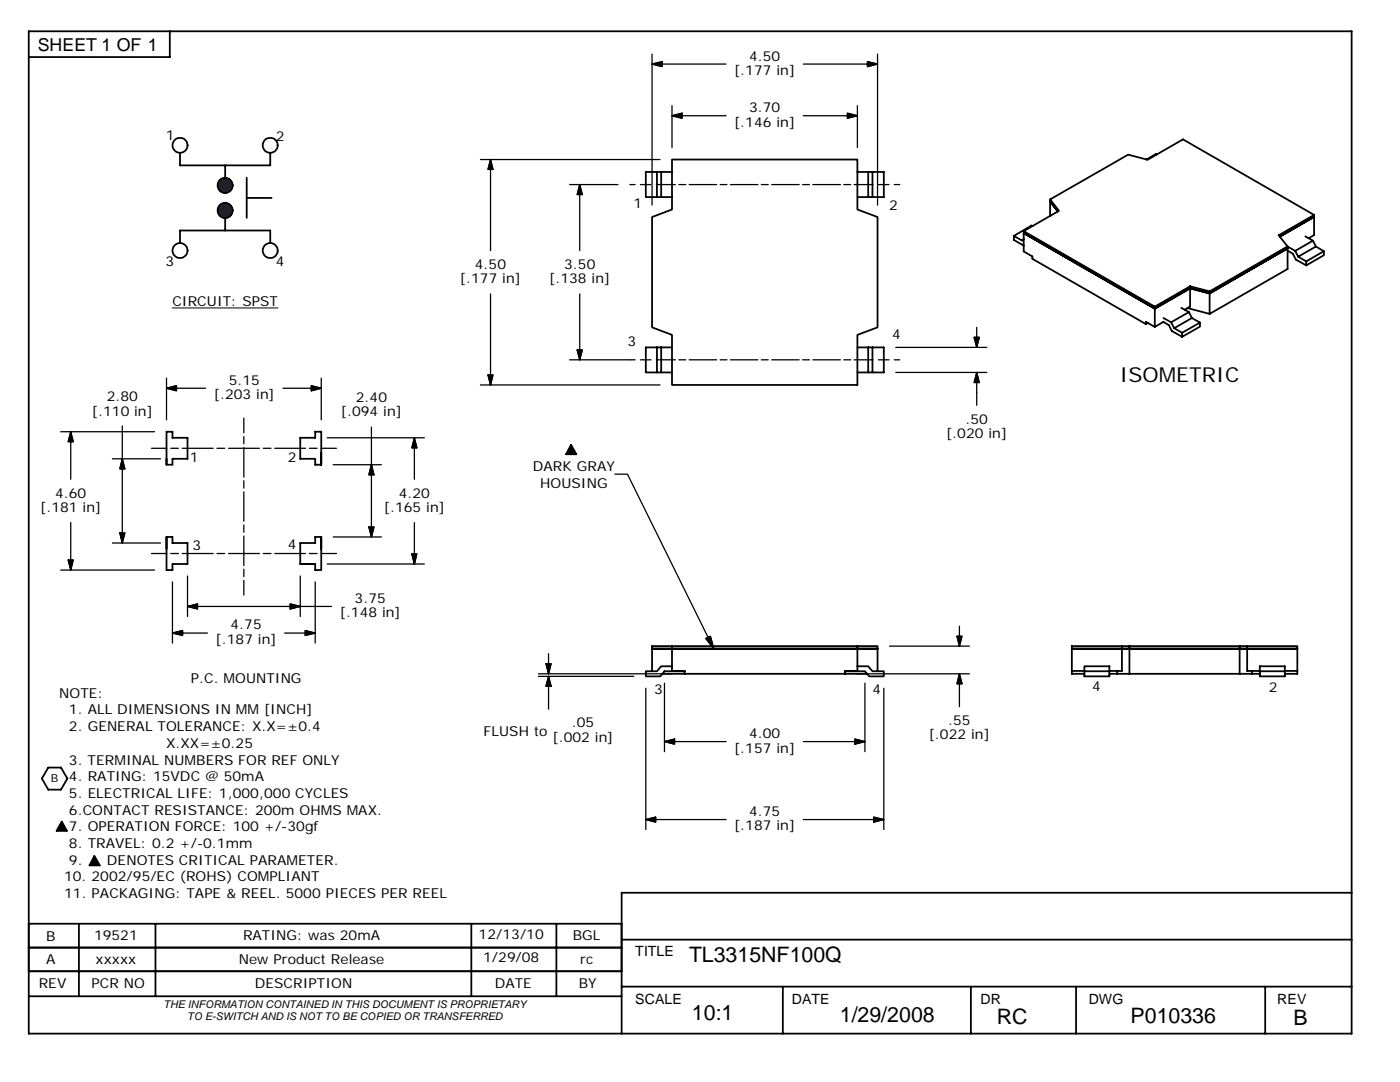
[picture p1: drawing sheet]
<svg xmlns="http://www.w3.org/2000/svg" width="279mm" height="216mm" viewBox="0 0 279 216" stroke-linecap="round" stroke-linejoin="round" font-family="sans-serif">
<g fill="none" stroke="#000" stroke-width=".36">
<path d="M5.7 6.2h264v200h-264zM33.9 6.2v5.2h-28.2M35.9 30.5v2.5h18v-2.5M44.9 33v2.5M49.2 35.5v8M49.2 39.5h5M131.1 34.3v5h.9M132 34.3h-3.1v5h2.2M134.1 34.3h-2.1v5h2.1M134.1 31.8h37v10l4 1.5v22l-4 1.5v10h-37v-10l-4-1.5v-22l4-1.5zM171.1 34.3h5.3v5h-5.3M173.3 34.3v5"/>
<path d="M174.1 34.3v5M209.6 39.8l1.7 2.3-7 4M209.6 39.8l15.5-8.9 3.9 1 7.1-4.1 26.2 15.1M209.6 39.8v3.3M230.8 30.9l-.2-.1-1.8 1M35.9 48.5v-2.5h18v2.5M44.9 43.5v2.5M202.3 47.1l1.6 .9 .4-.3M202.3 47.1v.8l2 1.1M204.3 46.5l26.2 15.1 7-4.1 3.9 1 15.6-8.9M204.3 46.1v4.1l1.7 1v.4l22.7 13.1M204.3 46.1l26.2 15.1"/>
<path d="M206 45.1l-.1-.1-3.6 2.1M209.6 40.2l1.5 2M237.5 57.1v4.1l-1.1 .6M237.5 57.1l3.9 1M237.5 57.1l-7 4.1M241.4 58.1v4.5M257 49.6v-.4l-15.6 8.9M257 49.6v4.1l-15.6 8.9M257 50l1 .6 .6 1.2 2.1 1.2M258.5 50.1l.6 1.1M259.1 51.2l1.6 1M260.5 47.2l1.5 .8-3.5 2.1"/>
<path d="M260.7 52.2v.8M262 48l.6 1.2-3.5 2M262.3 43.3v-.4l-7.1 4 1.8 2.3 1.5 .9M262.3 43.3l-6.9 3.9M262.3 43.3v3.6l-1.1 .6M262.6 49.2l1.6 .9-3.5 2.1M264.2 50.1v.8l-3.5 2.1M131.1 69.3v5h.9M132 69.3v5h2.1M134.1 69.3h-5.2v5h2.2M171.1 69.3h5.3v5h-2.3v-5M171.1 74.3h2.2"/>
<path d="M173.3 69.3v5h.8M229.1 64.4l-.4 .3M230.5 61.2v4M232.2 64.2l1.1 .7 .5 1.1 2.1 1.2M232.2 64.2l-1.7 1-1.8-1v.5M233.7 64.3l.6 1.2M234.3 65.5l1.6 .9M235.7 61.4l1.6 .9-3.6 2-1.5-.8M235.9 66.4v.8M237 61.5l4.4 1.1M237.3 62.3l.6 1.2-3.6 2M237.9 63.5l1.6 .9-3.6 2"/>
<path d="M239.5 64.4v.8l-3.6 2M33.2 86.1h1.2v1.3h3v4.1h-3v1.2h-1.2zM64.1 90.3v2.4v-6.6h-1.2v1.3h-3v4.1h3v1.2h1.2M114 88.8l1 1.8h-2zM33.2 107.1h1.2v1.3h3v4.1h-3v1.2h-1.2zM59.9 108.4h3v-1.3h1.2v6.6h-1.2v-1.2h-3zM64.1 107.1v2.5M130.1 129.4h45M132.2 134.5h40.9M134.1 132.9h-2.1l-.9 1h-2.2v1.1h2.9l.8-1.1h4M134.1 128.9v5h2.5v.6M171.1 128.9v5h-2.5v.6"/>
<path d="M171.1 132.9h2.2l.8 1h2.3v1.1h-2.9l-.9-1.1h-4M171.1 128.9h4v.5M171.1 128.9h-41v5M175.1 129.4v4.5M213.9 129.4h45M213.9 133.9h2.5M216.4 133.9v-1h5v2.1h-5v-1.1h5M221.4 134.5h30M223 133.9v.6M223.9 128.9v5h-2.5M225.4 128.9v5.6M247.4 128.9v5.6"/>
<path d="M248.9 128.9h10v.5M248.9 128.9h-35v5.6h2.5M248.9 128.9v5h2.5M249.8 133.9v.6M251.4 133.9h5v1.1h-5v-2.1h5v1M256.4 133.9h2.5M258.9 129.4v5.1h-2.5M9.6 153.2h2.6l1.2 2.1-1.2 2.3h-2.6l-1.2-2.3zM12.3 164l1 1.8h-2zM18.8 170.8l1.1 1.9h-2zM269.7 178.1h-145.6v28.1M5.7 198.8h118.4"/>
<path d="M15.7 184.3v14.5M31 184.3v14.5M94.1 184.3v14.5M111 184.3v14.5M124.1 184.3h-118.4v4.8h118.4h-118.4v4.7h118.4h-118.4M124.1 187.5h145.6M124.1 196.9h145.6M156.2 196.9v9.3M193.8 196.9v9.3M214.8 196.9v9.3M252.5 196.9v9.3"/>
<circle cx="35.9" cy="29" r="1.51"/>
<circle cx="44.9" cy="37" r="1.51"/>
<circle cx="53.9" cy="29" r="1.5"/>
<circle cx="35.9" cy="50" r="1.5"/>
<circle cx="44.9" cy="42" r="1.5"/>
<circle cx="53.9" cy="50" r="1.49"/>
</g>
<g fill="#1e1e47" stroke="#1e1e47" stroke-width=".2">
<path d="M43.4 36.8h3v.2z"/>
<path d="M43.4 36.8l3 .2h-3z"/>
<path d="M43.4 37h3v.2z"/>
<path d="M43.4 37l3 .2h-3z"/>
<path d="M43.4 37.2h3v.1z"/>
<path d="M43.4 37.2l3 .1h-2.9z"/>
<path d="M43.5 37.3h2.9v.2z"/>
<path d="M43.5 37.3l2.9 .2h-2.9z"/>
<path d="M43.5 37.5h2.9l-.1 .1z"/>
<path d="M43.5 37.5l2.8 .1h-2.7z"/>
<path d="M43.6 37.6h2.7l-.1 .1z"/>
<path d="M43.6 37.6l2.6 .1h-2.6z"/>
<path d="M43.6 37.7h2.6l-.1 .2z"/>
<path d="M43.6 37.7l2.5 .2h-2.4z"/>
<path d="M43.7 37.9h2.4v.1z"/>
<path d="M43.7 37.9l2.4 .1h-2.3z"/>
<path d="M43.8 38h2.3l-.2 .1z"/>
<path d="M43.8 38l2.1 .1h-2z"/>
<path d="M43.9 38.1h2l-.1 .1z"/>
<path d="M43.9 38.1l1.9 .1z"/>
<path d="M44 38.2h1.8l-.1 .1z"/>
<path d="M44 38.2l1.7 .1z"/>
<path d="M44.2 38.3h1.5z"/>
<path d="M44.2 38.3l1.4 .1z"/>
<path d="M44.3 38.4h1.3z"/>
<path d="M44.3 38.4h1.1z"/>
<path d="M44.5 38.4h.9z"/>
<path d="M44.5 38.4l.7 .1z"/>
<path d="M44.6 38.5h.6z"/>
<path d="M44.6 38.5h.5z"/>
<path d="M44.8 38.5h.3z"/>
<path d="M43.5 36.7l2.9 .1h-3z"/>
<path d="M43.5 36.7h2.9v.1z"/>
<path d="M43.5 36.5l2.9 .2h-2.9z"/>
<path d="M43.5 36.5h2.9v.2z"/>
<path d="M43.6 36.4l2.8 .1h-2.9z"/>
<path d="M43.6 36.4h2.7l.1 .1z"/>
<path d="M43.6 36.2l2.7 .2h-2.7z"/>
<path d="M43.6 36.2h2.6l.1 .2z"/>
<path d="M43.7 36.1l2.5 .1h-2.6z"/>
<path d="M43.7 36.1h2.4l.1 .1z"/>
<path d="M43.8 36l2.3 .1h-2.4z"/>
<path d="M43.8 36h2.3v.1z"/>
<path d="M43.8 36h2.3z"/>
<path d="M43.9 35.9l2.2 .1z"/>
<path d="M43.9 35.9l.1-.1 1.9 .1z"/>
<path d="M44 35.8l1.9 .1z"/>
<path d="M44 35.8l.2-.1 1.6 .1z"/>
<path d="M44.2 35.7l1.6 .1z"/>
<path d="M44.2 35.7h1.5z"/>
<path d="M44.3 35.6l1.4 .1z"/>
<path d="M44.3 35.6h1.3z"/>
<path d="M44.5 35.6h1.1z"/>
<path d="M44.5 35.6h.9z"/>
<path d="M44.6 35.5l.8 .1z"/>
<path d="M44.6 35.5h.6z"/>
<path d="M44.8 35.5h.4z"/>
<path d="M44.8 35.5h.3z"/>
<path d="M43.4 41.8h3v.2z"/>
<path d="M43.4 41.8l3 .2h-3z"/>
<path d="M43.4 42h3v.2z"/>
<path d="M43.4 42l3 .2h-3z"/>
<path d="M43.4 42.2h3v.1z"/>
<path d="M43.4 42.2l3 .1h-2.9z"/>
<path d="M43.5 42.3h2.9v.2z"/>
<path d="M43.5 42.3l2.9 .2h-2.9z"/>
<path d="M43.5 42.5h2.9l-.1 .1z"/>
<path d="M43.5 42.5l2.8 .1h-2.7z"/>
<path d="M43.6 42.6h2.7l-.1 .2z"/>
<path d="M43.6 42.6l2.6 .2h-2.6z"/>
<path d="M43.6 42.8h2.6l-.1 .1z"/>
<path d="M43.6 42.8l2.5 .1h-2.4z"/>
<path d="M43.7 42.9h2.4v.1z"/>
<path d="M43.7 42.9l2.4 .1h-2.3z"/>
<path d="M43.8 43h2.3z"/>
<path d="M43.8 43l2.1 .1z"/>
<path d="M43.9 43.1h2l-.1 .1z"/>
<path d="M43.9 43.1l1.9 .1z"/>
<path d="M44 43.2h1.8l-.1 .1z"/>
<path d="M44 43.2l1.7 .1z"/>
<path d="M44.2 43.3h1.5z"/>
<path d="M44.2 43.3h1.4z"/>
<path d="M44.3 43.3h1.3z"/>
<path d="M44.3 43.3l1.1 .1z"/>
<path d="M44.5 43.4h.9z"/>
<path d="M44.5 43.4l.7 .1z"/>
<path d="M44.6 43.5h.6z"/>
<path d="M44.6 43.5h.5z"/>
<path d="M44.8 43.5h.3z"/>
<path d="M43.5 41.7l2.9 .1h-3z"/>
<path d="M43.5 41.7h2.9v.1z"/>
<path d="M43.5 41.5l2.9 .2h-2.9z"/>
<path d="M43.5 41.5h2.9v.2z"/>
<path d="M43.6 41.4l2.8 .1h-2.9z"/>
<path d="M43.6 41.4h2.7l.1 .1z"/>
<path d="M43.6 41.3l2.7 .1h-2.7z"/>
<path d="M43.6 41.3h2.6l.1 .1z"/>
<path d="M43.7 41.1l2.5 .2h-2.6z"/>
<path d="M43.7 41.1h2.4l.1 .2z"/>
<path d="M43.8 41l2.3 .1h-2.4z"/>
<path d="M43.8 41h2.3v.1z"/>
<path d="M43.9 40.9l2.2 .1h-2.3z"/>
<path d="M43.9 40.9h2l.2 .1z"/>
<path d="M43.9 40.9h2z"/>
<path d="M44 40.8l1.9 .1z"/>
<path d="M44 40.8l.2-.1 1.6 .1z"/>
<path d="M44.2 40.7l1.6 .1z"/>
<path d="M44.2 40.7h1.5z"/>
<path d="M44.3 40.6l1.4 .1z"/>
<path d="M44.3 40.6h1.3z"/>
<path d="M44.5 40.6h1.1z"/>
<path d="M44.5 40.6h.9z"/>
<path d="M44.6 40.5l.8 .1z"/>
<path d="M44.6 40.5h.6z"/>
<path d="M44.8 40.5h.4z"/>
<path d="M44.8 40.5h.3z"/>
</g>
<path d="M114 88.8l1 1.8h-2zM12.3 164l1 1.8h-2zM18.8 170.8l1.1 1.9h-2z" fill="#000" stroke="#000" stroke-width=".2"/>
<g fill="none" stroke="#000" stroke-width=".25">
<path d="M130.1 12.8l2-.5v1zM130.1 12.8h14.8M130.1 10.8v25.9M160.3 12.8h14.8M173.1 12.3l2 .5-2 .5zM175.1 10.8v25.9M95.9 31.8h35.8M97.9 31.8l.5 2h-1zM97.9 31.8v18.2M113.7 36.8h9.6M115.7 36.8l.5 2h-1zM115.7 36.8v13.2"/>
<path d="M125.7 36.8h1M127.8 36.8h2.1M130.1 36.9v4M131 36.8h3.8M134.1 23.1l2-.5v1zM134.1 23.1h10.8M134.1 21.1v8.3M135.5 36.8h1.4M137.5 36.8h5.5M143.7 36.8h1.4M145.8 36.8h5.5M151.9 36.8h1.4"/>
<path d="M154 36.8h5.5M160.2 36.8h1.3M160.3 23.1h10.8M162.2 36.8h5.5M168.4 36.8h1.4M169.1 22.6l2 .5-2 .5zM170.5 36.8h3.7M171.1 21.1v8.3M175.1 36.9v4M175.3 36.8h2.1M178.5 36.8h1.1M97.9 58.7v18.1"/>
<path d="M115.7 58.7v13.1M33.2 77.5l2-.5v1zM33.2 77.5h7.8M33.2 75.5v8.3M56.5 77.5h7.6M62.1 77l2 .5-2 .5zM64.1 75.5v8.3M95.9 76.8h35.8M97.4 74.8h1l-.5 2zM113.7 71.8h13M115.2 69.8h1l-.5 2zM127.8 71.8h2.1"/>
<path d="M131 71.8h3.8M135.5 71.8h1.4M137.5 71.8h5.5M143.7 71.8h1.4M145.8 71.8h5.5M151.9 71.8h1.4M154 71.8h5.5M160.2 71.8h1.3M162.2 71.8h5.5M168.4 71.8h1.4M170.5 71.8h3.7M175.3 71.8h2.1"/>
<path d="M178.5 71.8h1.1M178.8 69.3h18.1M178.8 74.3h18.1M194.4 67.3h1l-.5 2zM194.9 74.3l.5 2h-1zM194.9 65.3v4M194.9 74.3v6.6M12.1 86.1h18.7M14.1 86.1l.5 2h-1zM14.1 86.1v9.5M22.4 91.5h9.6M24.4 91.5l.5 2.1h-1z"/>
<path d="M24.4 85v23.4M30.2 89.5h3.1M34.1 89.5h1.5M36.4 89.5h6.1M43.3 89.5h1.5M45.6 89.5h6.2M48.7 83.4v3M48.7 87.1v1.5M48.7 89.3v5.9M48.7 95.9v1.5M48.7 98.1v5.9M52.5 89.5h1.6"/>
<path d="M54.8 89.5h6.2M61.7 89.5h1.6M64.1 89.5h3M65.3 87.4h19.4M66.5 92.7h9.6M74.1 92.7l.5 2h-1zM74.1 85.2v21.9M82.7 87.4l.5 2h-1zM82.7 87.4v8.2M122.7 94.6h2.5l17.3 34.8M12.1 113.7h18.7M13.6 111.7h1l-.5 2z"/>
<path d="M14.1 104.3v9.4M22.4 108.4h9.6M23.9 106.3h1l-.5 2.1zM30.2 110.4h3.1M34.1 110.4h1.5M34.4 116.1v12.2M36.4 110.4h6.1M37.4 114.9v8.1M43.3 110.4h1.5M45.6 110.4h6.2M48.7 104.8v1.4M48.7 107v5.9"/>
<path d="M48.7 113.6v1.5M48.7 115.8v2.9M52.5 110.4h1.6M54.8 110.4h6.2M59.9 114.9v8.1M61.7 110.4h1.6M62.9 116.1v12.2M64.1 110.4h3M65.3 112.5h19.4M66.5 107.1h9.6M73.6 105.2h1l-.5 1.9zM82.2 110.5h1l-.5 2z"/>
<path d="M82.7 104.3v8.2M34.4 126.3l2-.5v1zM34.4 126.3h7M37.4 121l2-.5v1zM37.4 121h28.8M56.8 126.3h6.1M57.9 120.5l2 .5-2 .5zM60.9 125.8l2 .5-2 .5zM107.5 135h19M107.5 134.5h26.7M109 132.4h1l-.5 2.1zM109.5 135l.5 1.9h-1z"/>
<path d="M109.5 130.4v4.1M109.5 135v6.5M128.9 137.3v28.2M132.6 136.3v13.7M140.9 127.4l.9-.4 .7 2.4zM171 134.5h22.5M172.6 136.3v13.7M176.4 137.3v28.2M177.5 128.9h16M191 127h1l-.5 1.9zM191.5 134.5l.5 1.9h-1zM191.5 124.9v4"/>
<path d="M191.5 134.5v6.5M132.6 148l2-.5v1zM132.6 148h12.3M160.3 148h12.3M170.6 147.5l2 .5-2 .5zM128.9 163.5l2-.5v1zM128.9 163.5h16M160.3 163.5h16.1M174.4 163l2 .5-2 .5z"/>
</g>
<path d="M34.4 61.4h21.1" fill="none" stroke="#000" stroke-width=".2"/>
<g fill="#000" stroke="#000" stroke-width=".25">
<path d="M130.1 12.8l2-.5v1zM173.1 12.3l2 .5-2 .5zM97.9 31.8l.5 2h-1zM115.7 36.8l.5 2h-1zM134.1 23.1l2-.5v1zM169.1 22.6l2 .5-2 .5zM33.2 77.5l2-.5v1zM62.1 77l2 .5-2 .5zM97.4 74.8h1l-.5 2zM115.2 69.8h1l-.5 2zM194.4 67.3h1l-.5 2zM194.9 74.3l.5 2h-1z"/>
<path d="M14.1 86.1l.5 2h-1zM24.4 91.5l.5 2.1h-1zM74.1 92.7l.5 2h-1zM82.7 87.4l.5 2h-1zM13.6 111.7h1l-.5 2zM23.9 106.3h1l-.5 2.1zM73.6 105.2h1l-.5 1.9zM82.2 110.5h1l-.5 2zM34.4 126.3l2-.5v1zM37.4 121l2-.5v1zM57.9 120.5l2 .5-2 .5zM60.9 125.8l2 .5-2 .5z"/>
<path d="M109 132.4h1l-.5 2.1zM109.5 135l.5 1.9h-1zM140.9 127.4l.9-.4 .7 2.4zM191 127h1l-.5 1.9zM191.5 134.5l.5 1.9h-1zM132.6 148l2-.5v1zM170.6 147.5l2 .5-2 .5zM128.9 163.5l2-.5v1zM174.4 163l2 .5-2 .5z"/>
</g>
<g font-size="4.3">
<text x="137.5" y="191.9">TL3315NF100Q</text>
<text x="138.1" y="203.5">10:1</text>
<text x="167.6" y="203.9">1/29/2008</text>
<text x="198.9" y="204.3">RC</text>
<text x="225.6" y="204.1">P010336</text>
<text x="258.2" y="204.5">B</text>
</g>
<text font-size="4.1" x="223.5" y="76.2">ISOMETRIC</text>
<text font-size="3.5" x="7.5" y="10.2">SHEET 1 OF 1</text>
<g font-size="2.8">
<text x="126.8" y="190.7">TITLE</text>
<text x="126.8" y="200.3">SCALE</text>
<text x="158" y="200.3">DATE</text>
<text x="195.7" y="200.3">DR</text>
<text x="217.3" y="200.3">DWG</text>
<text x="254.9" y="200.3">REV</text>
</g>
<g font-size="2.7">
<text x="146.5" y="15">[.177 in]</text>
<text x="149.5" y="12.1">4.50</text>
<text x="149.5" y="22.4">3.70</text>
<text x="33.1" y="28">1</text>
<text x="55.1" y="28">2</text>
<text x="146.5" y="25.3">[.146 in]</text>
<text x="126.4" y="41.4">1</text>
<text x="177.4" y="41.9">2</text>
<text x="33.1" y="53">3</text>
<text x="55.1" y="53">4</text>
<text x="94.8" y="53.6">4.50</text>
<text x="112.6" y="53.6">3.50</text>
<text x="91.8" y="56.5">[.177 in]</text>
<text x="109.6" y="56.5">[.138 in]</text>
<text x="34.4" y="61">CIRCUIT: SPST</text>
<text x="125.2" y="69.1">3</text>
<text x="178.1" y="67.7">4</text>
<text x="45.6" y="76.8">5.15</text>
<text x="18.3" y="82.9">[.110 in]</text>
<text x="21.3" y="80">2.80</text>
<text x="42.7" y="79.7">[.203 in]</text>
<text x="68" y="83.1">[.094 in]</text>
<text x="71" y="80.2">2.40</text>
<text x="188.8" y="87.4">[.020 in]</text>
<text x="192.7" y="84.5">.50</text>
<text x="37.9" y="92.2">1</text>
<text x="57.4" y="92.2">2</text>
<text x="106.3" y="94">DARK GRAY</text>
<text x="11" y="99.3">4.60</text>
<text x="79.6" y="99.3">4.20</text>
<text x="107.8" y="97.3">HOUSING</text>
<text x="8" y="102.2">[.181 in]</text>
<text x="76.6" y="102.2">[.165 in]</text>
<text x="38.4" y="109.8">3</text>
<text x="57.4" y="109.6">4</text>
<text x="46" y="125.6">4.75</text>
<text x="67.8" y="123.2">[.148 in]</text>
<text x="70.8" y="120.3">3.75</text>
<text x="43" y="128.5">[.187 in]</text>
<text x="38.1" y="136.3">P.C. MOUNTING</text>
<text x="217.9" y="137.8">4</text>
<text x="11.8" y="139.2">NOTE:</text>
<text x="13.8" y="142.5">1. ALL DIMENSIONS IN MM [INCH]</text>
<text x="130.6" y="138.5">3</text>
<text x="174.1" y="138.5">4</text>
<text x="253.2" y="138.1">2</text>
<text x="13.8" y="145.9">2. GENERAL TOLERANCE: X.X=±0.4</text>
<text x="33.1" y="149.2">X.XX=±0.25</text>
<text x="96.5" y="146.8">FLUSH to</text>
<text x="110.3" y="148">[.002 in]</text>
<text x="114.1" y="145.1">.05</text>
<text x="149.5" y="147.3">4.00</text>
<text x="185.3" y="147.5">[.022 in]</text>
<text x="189.2" y="144.6">.55</text>
<text x="13.8" y="152.5">3. TERMINAL NUMBERS FOR REF ONLY</text>
<text x="13.8" y="155.9">4. RATING: 15VDC @ 50mA</text>
<text x="146.5" y="150.2">[.157 in]</text>
<text x="13.8" y="159.2">5. ELECTRICAL LIFE: 1,000,000 CYCLES</text>
<text x="13.8" y="162.5">6.CONTACT RESISTANCE: 200m OHMS MAX.</text>
<text x="13.8" y="165.9">7. OPERATION FORCE: 100 +/-30gf</text>
<text x="146.5" y="165.7">[.187 in]</text>
<text x="149.5" y="162.8">4.75</text>
<text x="13.8" y="169.2">8. TRAVEL: 0.2 +/-0.1mm</text>
<text x="13.8" y="172.5">9.</text>
<text x="21.3" y="172.5">DENOTES CRITICAL PARAMETER.</text>
<text x="12.8" y="175.9">10. 2002/95/EC (ROHS) COMPLIANT</text>
<text x="12.8" y="179.2">11. PACKAGING: TAPE &amp; REEL. 5000 PIECES PER REEL</text>
<text x="9.2" y="187.7">B</text>
<text x="18.8" y="187.6">19521</text>
<text x="48.5" y="187.6">RATING: was 20mA</text>
<text x="95.5" y="187.3">12/13/10</text>
<text x="114.3" y="187.6">BGL</text>
<text x="7.7" y="197.2">REV</text>
<text x="9.2" y="192.4">A</text>
<text x="18.3" y="197.2">PCR NO</text>
<text x="19.1" y="192.4">xxxxx</text>
<text x="47.7" y="192.4">New Product Release</text>
<text x="50.9" y="197.2">DESCRIPTION</text>
<text x="96.4" y="192">1/29/08</text>
<text x="98.8" y="197.2">DATE</text>
<text x="115.5" y="197.2">BY</text>
<text x="115.8" y="192.4">rc</text>
</g>
<text font-size="2.2" x="10.1" y="156.1">B</text>
<g font-size="2.1">
<text x="32.6" y="201.2">THE INFORMATION CONTAINED IN THIS DOCUMENT IS PROPRIETARY</text>
<text x="37.4" y="203.6">TO E-SWITCH AND IS NOT TO BE COPIED OR TRANSFERRED</text>
</g>
</svg>
